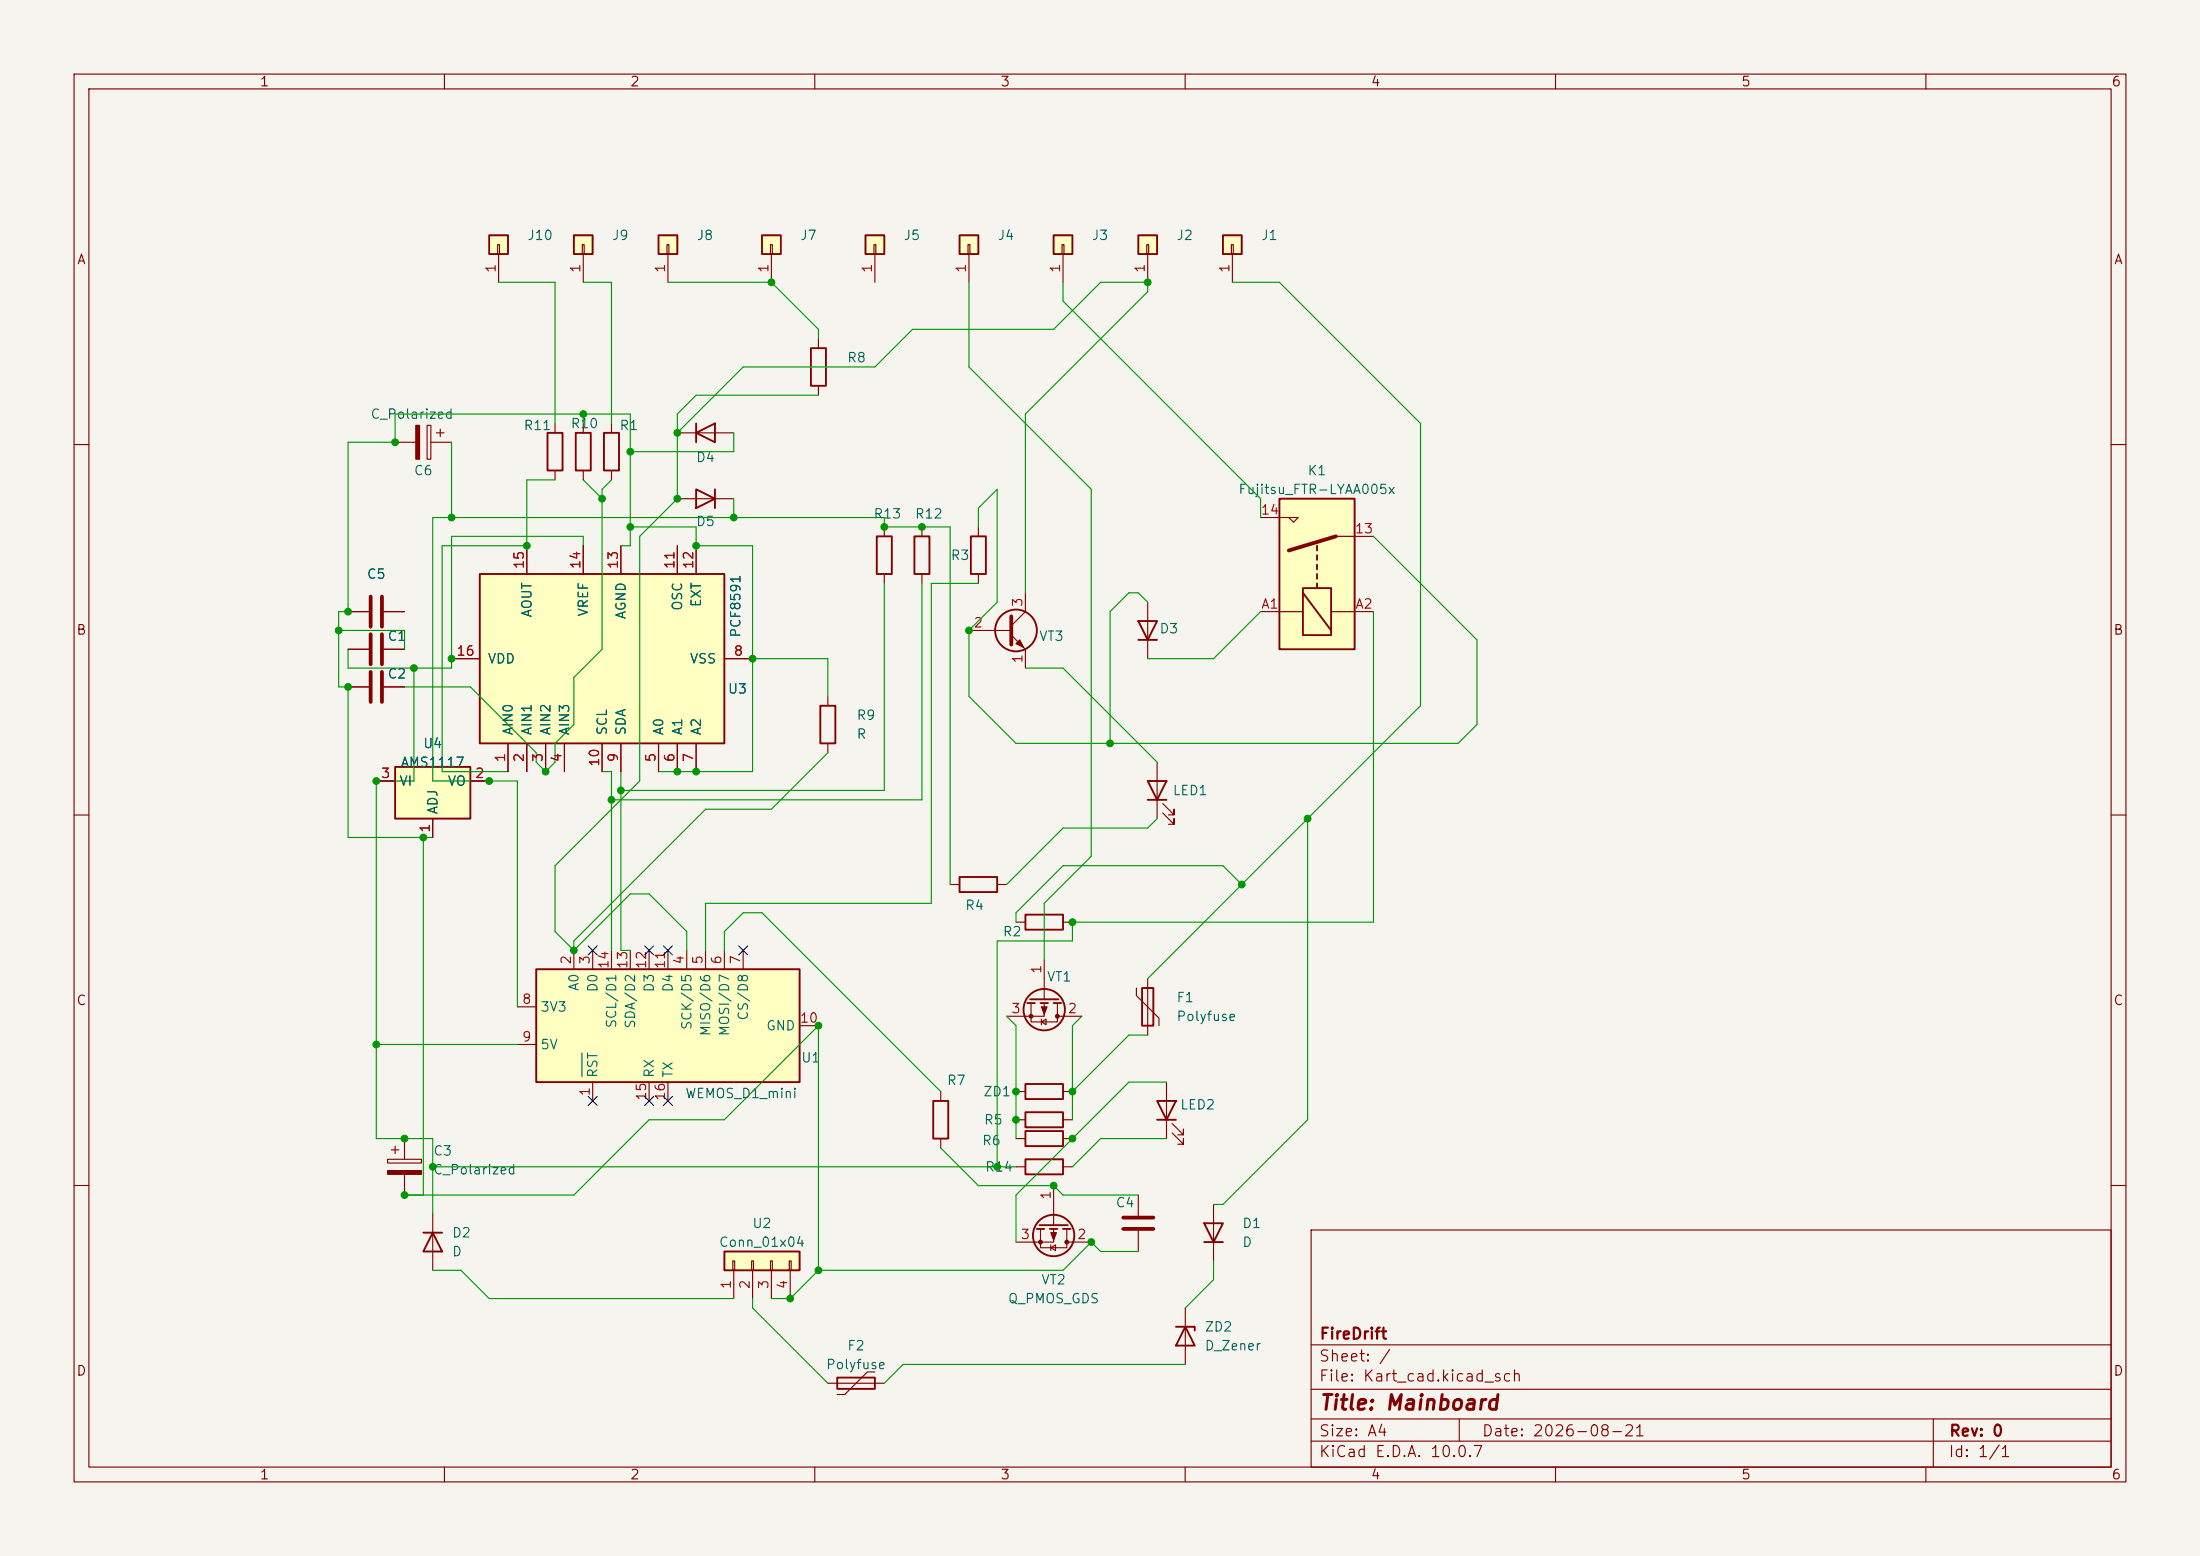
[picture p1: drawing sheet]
<svg xmlns="http://www.w3.org/2000/svg" width="297mm" height="210mm" viewBox="0 0 297 210" stroke-linecap="round" stroke-linejoin="round" font-family="sans-serif">
<path d="M0 0h297v210h-297z" fill="#f5f4ef" stroke="#f5f4ef" stroke-width=".14"/>
<g fill="none" stroke="#840000" stroke-width=".15">
<path d="M10 10h277v190h-277zM12 12h273v186h-273zM60 10v2M110 10v2M160 10v2M210 10v2M260 10v2M53.3 59.7h2.8M57.7 57.4h.5v4.6h-.5zM58.2 59.7h2.8M58.9 58.4h1M59.4 57.9v1"/>
<path d="M10 60h2M119.4 71.1v1.3M119.4 77.5v1.2M124.5 71.1v1.3M124.5 77.5v1.2M132.1 71.1v1.3M132.1 77.5v1.2M285 60h2M47 87.6h2.8M47 92.7h2.8M51.8 87.6h2.8M51.8 92.7h2.8"/>
<path d="M111.8 94v1.3M130.8 85.1h5.7M136.5 85.7l1.9 1.9v2.6M138.4 80v2.6l-1.9 1.9M10 110h2M111.8 100.3v1.3M128.3 119.4h1.2M134.6 119.4h1.3M285 110h2M52.3 156.5h4.6v.5h-4.6zM52.8 155.2h1M53.3 154.7v1"/>
<path d="M54.6 153.7v2.8M54.6 158.5v2.8M127 147.3v1.3M127 153.7v1.2M137.2 147.3h1.2M137.2 157.5h1.2M143.5 147.3h1.3M143.5 157.5h1.3M10 160h2M58.4 163.8v7.7M140.5 165.9v2.5h3.5v-2.5M141.9 168.4l.6-.4v.8z"/>
<path d="M141.9 168v.8M142.2 165.9v1.7h-5M142.2 160v5.4M144 167.6h3.3M153.7 161.3v2.8M153.7 166.1v2.8M160 176.5v7.7M177 166h108v32h-108zM285 160h2M60 198v2M110 198v2M111.8 186.7h7.6"/>
<path d="M118.1 185.2h-1l-3.1 3h-1M160 198v2M177 194.5h108M177 191.5h108M177 187.5h108M177 181.5h108M197 191.5v3M210 198v2M260 198v2M261 191.5v6.5"/>
</g>
<g fill="none" stroke="#840000" stroke-width=".25">
<path d="M118.4 72.4h2v5.1h-2zM123.4 72.4h2.1v5.1h-2.1zM131.1 72.4h2v5.1h-2zM110.7 95.3h2.1v5h-2.1zM129.5 118.4h5.1v2h-5.1zM126 148.6h2v5.1h-2zM138.4 146.3h5.1v2h-5.1zM138.4 156.5h5.1v2h-5.1zM57.1 166.4h2.6M58.4 166.4l1.3 2.5h-2.6zM140 165.9h1M140.3 165.4h3.8"/>
<path d="M141.7 165.9h1M143.5 165.9h1M158.7 179.1h2.6v.5M160 179.1l1.3 2.5h-2.6zM113 185.9h5.1v1.6h-5.1z"/>
<circle cx="137.2" cy="85.1" r="2.82"/>
<circle cx="142.2" cy="166.8" r="2.79"/>
</g>
<g fill="#840000" stroke="#840000" stroke-width=".15">
<path d="M141.9 166.4h.7l-.4 1z"/>
<path d="M56.1 57.4h.5v4.6h-.5z"/>
<path d="M52.3 158h4.6v.5h-4.6z"/>
<path d="M137.2 86.9l.5-.5 .5 1z"/>
<circle cx="144" cy="167.6" r=".25"/>
<circle cx="140.5" cy="167.6" r=".25"/>
</g>
<path d="M50 85.6v4.1M50 90.7v4M51.6 85.6v4.1M51.6 90.7v4M136.5 83.2v3.8M151.6 165.9h4.1M151.6 164.3h4.1" fill="none" stroke="#840000" stroke-width=".51"/>
<path d="M53.3 103.5h10.2v7h-10.2z" fill="#ffffc2"/>
<path d="M53.3 103.5h10.2v7h-10.2z" fill="none" stroke="#840000" stroke-width=".25"/>
<path d="M50.8 105.4h2.5M58.4 110.5v2.5M63.5 105.4h2.5" fill="none" stroke="#840000" stroke-width=".15"/>
<path d="M64.8 77.5h33v22.8h-33z" fill="#ffffc2"/>
<path d="M64.8 77.5h33v22.8h-33zM162.6 165.1h2.5l-1.3 2.5zM162.6 167.6h2.5" fill="none" stroke="#840000" stroke-width=".25"/>
<g fill="none" stroke="#840000" stroke-width=".15">
<path d="M71.1 73.7v3.8M78.7 73.7v3.8M83.8 73.7v3.8M91.4 73.7v3.8M94 73.7v3.8M61 88.9h3.8M97.8 88.9h3.8M68.6 100.3v3.8M71.1 100.3v3.8M73.7 100.3v3.8M76.2 100.3v3.8M81.3 100.3v3.8"/>
<path d="M83.8 100.3v3.8M88.9 100.3v3.8M91.4 100.3v3.8M94 100.3v3.8M163.8 162.6v7.6"/>
</g>
<path d="M97.8 168.9h10.1v2.6h-10.1z" fill="#ffffc2"/>
<path d="M94 66l2.5 1.3-2.5 1.3zM96.5 66v2.6M138.4 152.7h5.1v2h-5.1zM156.2 148.6h2.5l-1.2 2.5zM156.2 151.1h2.5M97.8 168.9h10.1v2.6h-10.1z" fill="none" stroke="#840000" stroke-width=".25"/>
<g fill="none" stroke="#840000" stroke-width=".15">
<path d="M91.4 67.3h7.7M47 82.6h2.8M51.8 82.6h2.8M137.2 153.7h1.2M143.5 153.7h1.3M157.5 146.1v7.6M158.2 152.9l1.6 1.5v-.7v.7h-.8M158.2 151.6l1.6 1.6v-.8v.8h-.8M98.9 170.2h.3v1.3h-.3zM99.1 171.5v3.8M101.5 170.2h.2v1.3h-.2zM101.6 171.5v3.8"/>
<path d="M104 170.2h.3v1.3h-.3zM104.1 171.5v3.8M106.6 170.2h.2v1.3h-.2zM106.7 171.5v3.8"/>
</g>
<path d="M50 80.5v4.1M51.6 80.5v4.1" fill="none" stroke="#840000" stroke-width=".51"/>
<path d="M72.4 130.8h35.5v15.3h-35.5z" fill="#ffffc2"/>
<path d="M72.4 130.8h35.5v15.3h-35.5z" fill="none" stroke="#840000" stroke-width=".25"/>
<g fill="none" stroke="#840000" stroke-width=".15">
<path d="M69.8 135.9h2.6M77.5 128.3v2.5M80 128.3v2.5M82.5 128.3v2.5M85.1 128.3v2.5M87.6 128.3v2.5M90.2 128.3v2.5M92.7 128.3v2.5M95.2 128.3v2.5M97.8 128.3v2.5M100.3 128.3v2.5M107.9 138.4h2.6"/>
<path d="M69.8 141h2.6M80 146.1v2.5M87.6 146.1v2.5M90.2 146.1v2.5"/>
</g>
<path d="M78.6 142.1v3.2" fill="none" stroke="#006464" stroke-width=".15"/>
<path d="M129.5 31.8h2.6v2.5h-2.6z" fill="#ffffc2"/>
<path d="M129.5 31.8h2.6v2.5h-2.6z" fill="none" stroke="#840000" stroke-width=".25"/>
<path d="M130.7 33h.2v1.3h-.2zM130.8 34.3v3.8" fill="none" stroke="#840000" stroke-width=".15"/>
<path d="M88.9 31.8h2.5v2.5h-2.5z" fill="#ffffc2"/>
<path d="M88.9 31.8h2.5v2.5h-2.5zM94 58.4l2.5-1.2v2.5zM94 57.2v2.5" fill="none" stroke="#840000" stroke-width=".25"/>
<path d="M90 33h.3v1.3h-.3zM90.2 34.3v3.8M91.4 58.4h7.7" fill="none" stroke="#840000" stroke-width=".15"/>
<path d="M102.9 31.8h2.5v2.5h-2.5z" fill="#ffffc2"/>
<path d="M102.9 31.8h2.5v2.5h-2.5z" fill="none" stroke="#840000" stroke-width=".25"/>
<path d="M104 33h.3v1.3h-.3zM104.1 34.3v3.8" fill="none" stroke="#840000" stroke-width=".15"/>
<path d="M116.8 31.8h2.6v2.5h-2.6z" fill="#ffffc2"/>
<path d="M116.8 31.8h2.6v2.5h-2.6zM73.9 58.4h2v5.1h-2zM77.7 58.4h2.1v5.1h-2.1zM81.5 58.4h2.1v5.1h-2.1zM109.5 47h2v5.1h-2z" fill="none" stroke="#840000" stroke-width=".25"/>
<path d="M118 33h.2v1.3h-.2zM118.1 34.3v3.8M74.9 57.2v1.2M78.7 57.2v1.2M82.5 57.2v1.2M110.5 45.7v1.3M110.5 52.1v1.2M74.9 63.5v1.3M78.7 63.5v1.3M82.5 63.5v1.3" fill="none" stroke="#840000" stroke-width=".15"/>
<path d="M66 31.8h2.6v2.5h-2.6z" fill="#ffffc2"/>
<path d="M66 31.8h2.6v2.5h-2.6z" fill="none" stroke="#840000" stroke-width=".25"/>
<path d="M67.2 33h.2v1.3h-.2zM67.3 34.3v3.8" fill="none" stroke="#840000" stroke-width=".15"/>
<path d="M77.5 31.8h2.5v2.5h-2.5z" fill="#ffffc2"/>
<path d="M77.5 31.8h2.5v2.5h-2.5z" fill="none" stroke="#840000" stroke-width=".25"/>
<path d="M78.6 33h.3v1.3h-.3zM78.7 34.3v3.8" fill="none" stroke="#840000" stroke-width=".15"/>
<path d="M172.7 67.3h10.2v20.3h-10.2z" fill="#ffffc2"/>
<path d="M170.2 69.9h5.1l-.7 .6-.6-.6M180.3 72.4h5.1M154.9 81.3v7.6M170.2 82.6h5.7M179.7 82.6h5.7M156.2 102.9v7.6M157 109.7l1.5 1.6v-.8v.8h-.8M157 108.5l1.5 1.5v-.8v.8h-.8" fill="none" stroke="#840000" stroke-width=".15"/>
<path d="M172.7 67.3h10.2v20.3h-10.2zM175.9 79.4h3.8v6.3h-3.8zM177.8 73.7v.6M177.8 74.9v.7M177.8 76.2v.6M177.8 77.5v.6M177.8 78.7v.7M153.7 83.8h2.5l-1.3 2.6zM153.7 86.4h2.5M175.9 80l3.8 5.1M154.9 105.4h2.6l-1.3 2.6zM154.9 108h2.6" fill="none" stroke="#840000" stroke-width=".25"/>
<path d="M180.3 72.4l-6.3 1.9" fill="none" stroke="#840000" stroke-width=".51"/>
<path d="M153.7 31.8h2.5v2.5h-2.5z" fill="#ffffc2"/>
<path d="M153.7 31.8h2.5v2.5h-2.5z" fill="none" stroke="#840000" stroke-width=".25"/>
<path d="M154.8 33h.3v1.3h-.3zM154.9 34.3v3.8" fill="none" stroke="#840000" stroke-width=".15"/>
<path d="M142.2 31.8h2.6v2.5h-2.6z" fill="#ffffc2"/>
<path d="M142.2 31.8h2.6v2.5h-2.6z" fill="none" stroke="#840000" stroke-width=".25"/>
<path d="M143.4 33h.2v1.3h-.2zM143.5 34.3v3.8" fill="none" stroke="#840000" stroke-width=".15"/>
<path d="M165.1 31.8h2.5v2.5h-2.5z" fill="#ffffc2"/>
<g fill="none" stroke="#840000" stroke-width=".25">
<path d="M165.1 31.8h2.5v2.5h-2.5zM138.4 123.4h5.1v2.1h-5.1zM138.7 135.4h1M139.1 134.9h3.8M140.5 135.4h1M142.2 135.4h1.1M154.2 133.4h1.5v5h-1.5zM138.4 150.1h5.1v2h-5.1z"/>
<circle cx="141" cy="136.3" r="2.79"/>
</g>
<g fill="none" stroke="#840000" stroke-width=".15">
<path d="M166.2 33h.3v1.3h-.3zM166.4 34.3v3.8M71.1 73.7v3.8M78.7 73.7v3.8M83.8 73.7v3.8M91.4 73.7v3.8M94 73.7v3.8M47 92.7h2.8M47 87.6h2.8M47 82.6h2.8M51.8 92.7h2.8M51.8 87.6h2.8"/>
<path d="M51.8 82.6h2.8M61 88.9h3.8M97.8 88.9h3.8M50.8 105.4h2.5M58.4 110.5v2.5M63.5 105.4h2.5M68.6 100.3v3.8M71.1 100.3v3.8M73.7 100.3v3.8M76.2 100.3v3.8M81.3 100.3v3.8M83.8 100.3v3.8"/>
<path d="M88.9 100.3v3.8M91.4 100.3v3.8M94 100.3v3.8M137.2 124.5h1.2M139.2 135.4v2.5h3.5v-2.5M140.6 137.9l.6-.4v.8zM140.6 137.5v.8M141 135.4v1.8h-5.1M141 129.5v5.4M142.7 137.2h3.3M143.5 124.5h1.3M153.4 133.4v1l3.1 3v1"/>
<path d="M154.9 132.1v7.6M137.2 151.1h1.2M143.5 151.1h1.3"/>
</g>
<g fill="#840000" stroke="#840000" stroke-width=".15">
<path d="M140.6 135.9h.8l-.4 1z"/>
<circle cx="142.7" cy="137.2" r=".25"/>
<circle cx="139.2" cy="137.2" r=".25"/>
</g>
<g fill="none" stroke="#009600" stroke-width=".15">
<path d="M67.3 38.1h7.6v19.1M78.7 38.1h3.8v19.1M90.2 38.1h13.9l6.4 6.4v1.2M130.8 38.1v11.4l16.5 16.5v49.6l-6.3 6.3v7.6M143.5 38.1v2.5l26.7 26.7v2.6M166.4 38.1h6.3l19.1 19.1v38.1l-36.9 36.8M61 59.7v10.2M78.7 55.9v1.3M91.4 58.4l8.9-8.9h17.8l5.1-5h19l6.4-6.4h6.3v1.3l-16.5 16.5v24.1M99.1 58.4v2.6h-14M110.5 53.3h-16.5l-2.6 2.6v11.4l-5 5.1v33l-11.5 11.4v8.9l2.6 2.6M74.9 64.8h-3.8v8.9h-11.4v30.4h8.9"/>
<path d="M78.7 73.7v-1.3h-17.7v17.8h-14v-2.6M78.7 64.8l2.6 2.5M82.5 64.8l-1.2 1.2v21.6l-3.8 3.8v6.4l-2.6 2.5v2.6l-1.2 1.2-1.3-1.2v-1.3l-8.9-8.9h-8.9M83.8 73.7h1.3v-17.8h-31.8v3.8h-6.3v22.9h-1.3v10.1h1.3v20.3h11.4M85.1 71.1h8.9v2.6h7.6v30.4h-12.7M99.1 67.3v2.6M119.4 78.7v28h-35.6M124.5 78.7v29.3h-42M132.1 71.1v-2.5l2.5-2.6v15.3l-3.8 3.8v8.9l6.4 6.3h59.6l2.6-2.5v-11.4l-14-14M132.1 78.7h-6.4v43.2h-30.5v6.4M45.7 85.1h8.9v2.5M55.9 90.2v15.2h-5.1v48.3h7.6v10.1"/>
<path d="M101.6 88.9h10.2v5.1M138.4 90.2h5.1l12.7 12.7M154.9 81.3l-1.2-1.3h-1.3l-2.5 2.6v17.7M170.2 82.6l-6.4 6.3h-8.9M185.4 82.6v41.9h-40.6v2.5h-10.2v30.5M57.1 113v48.3M81.3 104.1h1.2v24.2M83.8 104.1v24.2h1.3M111.8 101.6l-7.7 7.6h-8.9l-17.7 17.8v1.3M128.3 119.4v-48.3h-8.9v-1.2h-61v35.5h11.4v30.5M156.2 110.5l-1.3 1.3h-11.4l-7.6 7.6M167.6 119.4l-2.5-2.6h-21.6l-6.3 6.4v1.3"/>
<path d="M176.5 110.5v40.6l-11.4 11.5h-1.3M77.5 128.3l7.6-7.6h2.5l5.1 5v2.6M97.8 128.3v-2.6l2.5-2.5h2.6l24.1 24.1M135.9 137.2l1.3 1.2v15.3M146 137.2l-1.2 1.2v12.7M154.9 139.7h-2.5l-7.6 7.6M50.8 141h19M58.4 157.5h78.8M127 154.9l5.1 5.1h10.1l1.3 1.3h10.2M157.5 153.7h-8.9l-3.8 3.8M157.5 146.1h-5.1l-15.2 15.2v6.3M54.6 161.3h22.9l10.1-10.2h10.2l12.7-12.7v33.1"/>
<path d="M58.4 171.5h3.8l3.8 3.8h33.1M101.6 175.3v1.2l10.2 10.2M110.5 171.5l-3.8 3.8h-2.6M153.7 168.9h-5.1l-1.3-1.3-3.8 3.9h-33M163.8 170.2v2.5l-3.8 3.8M160 184.2h-38.1l-2.5 2.5"/>
</g>
<g fill="none" stroke="#000084" stroke-width=".15">
<path d="M79.4 127.7l1.2 1.2M80.6 127.7l-1.2 1.2M87 127.7l1.2 1.2M88.2 127.7l-1.2 1.2M89.6 127.7l1.2 1.2M90.8 127.7l-1.2 1.2M99.7 127.7l1.2 1.2M100.9 127.7l-1.2 1.2M79.4 148l1.2 1.2M80.6 148l-1.2 1.2M87 148l1.2 1.2M88.2 148l-1.2 1.2"/>
<path d="M89.6 148l1.2 1.2M90.8 148l-1.2 1.2"/>
</g>
<g fill="#009600" stroke="#009600" stroke-width=".14">
<circle cx="106.7" cy="175.3" r=".46"/>
<circle cx="110.5" cy="138.4" r=".46"/>
<circle cx="110.5" cy="171.5" r=".46"/>
<circle cx="54.6" cy="161.3" r=".46"/>
<circle cx="58.4" cy="157.5" r=".46"/>
<circle cx="54.6" cy="153.7" r=".46"/>
<circle cx="73.7" cy="104.1" r=".46"/>
<circle cx="66" cy="105.4" r=".46"/>
<circle cx="61" cy="88.9" r=".46"/>
<circle cx="55.9" cy="90.2" r=".46"/>
<circle cx="50.8" cy="105.4" r=".46"/>
<circle cx="50.8" cy="141" r=".46"/>
<circle cx="57.1" cy="113" r=".46"/>
<circle cx="45.7" cy="85.1" r=".46"/>
<circle cx="47" cy="92.7" r=".46"/>
<circle cx="77.5" cy="128.3" r=".46"/>
<circle cx="94" cy="104.1" r=".46"/>
<circle cx="83.8" cy="106.7" r=".46"/>
<circle cx="82.5" cy="108" r=".46"/>
<circle cx="91.4" cy="104.1" r=".46"/>
<circle cx="85.1" cy="71.1" r=".46"/>
<circle cx="94" cy="73.7" r=".46"/>
<circle cx="81.3" cy="67.3" r=".46"/>
<circle cx="71.1" cy="73.7" r=".46"/>
<circle cx="61" cy="69.9" r=".46"/>
<circle cx="53.3" cy="59.7" r=".46"/>
<circle cx="47" cy="82.6" r=".46"/>
<circle cx="137.2" cy="151.1" r=".46"/>
<circle cx="134.6" cy="157.5" r=".46"/>
<circle cx="147.3" cy="167.6" r=".46"/>
<circle cx="142.2" cy="160" r=".46"/>
<circle cx="101.6" cy="88.9" r=".46"/>
<circle cx="124.5" cy="71.1" r=".46"/>
<circle cx="119.4" cy="71.1" r=".46"/>
<circle cx="99.1" cy="69.9" r=".46"/>
<circle cx="91.4" cy="58.4" r=".46"/>
<circle cx="78.7" cy="55.9" r=".46"/>
<circle cx="91.4" cy="67.3" r=".46"/>
<circle cx="85.1" cy="61" r=".46"/>
<circle cx="104.1" cy="38.1" r=".46"/>
<circle cx="167.6" cy="119.4" r=".46"/>
<circle cx="176.5" cy="110.5" r=".46"/>
<circle cx="154.9" cy="38.1" r=".46"/>
<circle cx="130.8" cy="85.1" r=".46"/>
<circle cx="149.9" cy="100.3" r=".46"/>
<circle cx="144.8" cy="153.7" r=".46"/>
<circle cx="144.8" cy="147.3" r=".46"/>
<circle cx="137.2" cy="147.3" r=".46"/>
<circle cx="144.8" cy="124.5" r=".46"/>
</g>
<text font-size="2" fill="#840000" x="178" y="190.8">Title: Mainboard</text>
<g font-size="1.5" fill="#840000">
<text x="178" y="184.1">Sheet: /</text>
<text x="178" y="181.1">FireDrift</text>
<text x="178" y="186.8">File: Kart_cad.kicad_sch</text>
<text x="178" y="197">KiCad E.D.A. 10.0.7</text>
<text x="178" y="194.2">Size: A4</text>
<text x="200" y="194.2">Date: 2026-08-21</text>
<text x="263" y="197">Id: 1/1</text>
<text x="263" y="194.2">Rev: 0</text>
</g>
<g font-size="1.3" fill="#840000">
<text x="35" y="12">1</text>
<text x="85" y="12">2</text>
<text x="135" y="12">3</text>
<text x="185" y="12">4</text>
<text x="235" y="12">5</text>
<text x="285" y="12">6</text>
<text x="10.3" y="36">A</text>
<text x="285.3" y="36">A</text>
<text x="10.2" y="86">B</text>
<text x="285.2" y="86">B</text>
<text x="10.2" y="136">C</text>
<text x="285.2" y="136">C</text>
<text x="10.2" y="186">D</text>
<text x="285.2" y="186">D</text>
<text x="35" y="200">1</text>
<text x="85" y="200">2</text>
<text x="135" y="200">3</text>
<text x="185" y="200">4</text>
<text x="235" y="200">5</text>
<text x="285" y="200">6</text>
</g>
<g font-size="1.3" fill="#006464">
<text x="71.1" y="32.7">J10</text>
<text x="82.5" y="32.7">J9</text>
<text x="94" y="32.7">J8</text>
<text x="107.9" y="32.7">J7</text>
<text x="121.9" y="32.7">J5</text>
<text x="134.6" y="32.7">J4</text>
<text x="147.3" y="32.7">J3</text>
<text x="158.7" y="32.7">J2</text>
<text x="170.2" y="32.7">J1</text>
<text x="114.3" y="49.2">R8</text>
<text x="49.9" y="56.8">C_Polarized</text>
<text x="70.6" y="58.4">R11</text>
<text x="76.9" y="58.1">R10</text>
<text x="83.6" y="58.4">R1</text>
<text x="55.8" y="64.5">C6</text>
<text x="93.9" y="62.7">D4</text>
<text x="176.4" y="64.5">K1</text>
<text x="93.9" y="71.3">D5</text>
<text x="117.8" y="70.3">R13</text>
<text x="123.4" y="70.3">R12</text>
<text x="167.1" y="67">Fujitsu_FTR-LYAA005x</text>
<text x="128.3" y="75.9">R3</text>
<text x="49.4" y="78.4">C5</text>
<text x="72.1" y="83.4" transform="rotate(-90 72.1 83.4)">AOUT</text>
<text x="79.7" y="83.3" transform="rotate(-90 79.7 83.3)">VREF</text>
<text x="84.8" y="83.7" transform="rotate(-90 84.8 83.7)">AGND</text>
<text x="92.4" y="82.5" transform="rotate(-90 92.4 82.5)">OSC</text>
<text x="94.9" y="82" transform="rotate(-90 94.9 82)">EXT</text>
<text x="52.2" y="86.8">C1</text>
<text x="65.8" y="89.9">VDD</text>
<text x="93" y="89.9">VSS</text>
<text x="100.3" y="86.1" transform="rotate(-90 100.3 86.1)">PCF8591</text>
<text x="140.2" y="86.8">VT3</text>
<text x="156.4" y="85.8">D3</text>
<text x="52.2" y="91.9">C2</text>
<text x="98.2" y="93.9">U3</text>
<text x="57" y="101.3">U4</text>
<text x="69.5" y="99.3" transform="rotate(-90 69.5 99.3)">AIN0</text>
<text x="72.1" y="99.3" transform="rotate(-90 72.1 99.3)">AIN1</text>
<text x="74.6" y="99.3" transform="rotate(-90 74.6 99.3)">AIN2</text>
<text x="77.2" y="99.3" transform="rotate(-90 77.2 99.3)">AIN3</text>
<text x="82.2" y="99.3" transform="rotate(-90 82.2 99.3)">SCL</text>
<text x="84.8" y="99.3" transform="rotate(-90 84.8 99.3)">SDA</text>
<text x="89.9" y="99.3" transform="rotate(-90 89.9 99.3)">A0</text>
<text x="92.4" y="99.3" transform="rotate(-90 92.4 99.3)">A1</text>
<text x="94.9" y="99.3" transform="rotate(-90 94.9 99.3)">A2</text>
<text x="115.6" y="97.5">R9</text>
<text x="115.6" y="100">R</text>
<text x="53.8" y="106.4">VI</text>
<text x="54" y="103.8">AMS1117</text>
<text x="60.3" y="106.4">VO</text>
<text x="158.2" y="107.6">LED1</text>
<text x="59.4" y="110" transform="rotate(-90 59.4 110)">ADJ</text>
<text x="130.2" y="123.1">R4</text>
<text x="135.3" y="126.7">R2</text>
<text x="72.9" y="136.9">3V3</text>
<text x="78.4" y="133.8" transform="rotate(-90 78.4 133.8)">A0</text>
<text x="81" y="134" transform="rotate(-90 81 134)">D0</text>
<text x="88.6" y="134" transform="rotate(-90 88.6 134)">D3</text>
<text x="91.1" y="134" transform="rotate(-90 91.1 134)">D4</text>
<text x="101.3" y="137.8" transform="rotate(-90 101.3 137.8)">CS/D8</text>
<text x="141.2" y="132.8">VT1</text>
<text x="158.7" y="135.6">F1</text>
<text x="72.9" y="141.9">5V</text>
<text x="83.5" y="138.9" transform="rotate(-90 83.5 138.9)">SCL/D1</text>
<text x="86.1" y="138.9" transform="rotate(-90 86.1 138.9)">SDA/D2</text>
<text x="93.7" y="139.1" transform="rotate(-90 93.7 139.1)">SCK/D5</text>
<text x="96.2" y="140" transform="rotate(-90 96.2 140)">MISO/D6</text>
<text x="98.8" y="140" transform="rotate(-90 98.8 140)">MOSI/D7</text>
<text x="103.3" y="139.4">GND</text>
<text x="108.1" y="143.7">U1</text>
<text x="158.7" y="138.1">Polyfuse</text>
<text x="81" y="145.6" transform="rotate(-90 81 145.6)">RST</text>
<text x="88.6" y="145.6" transform="rotate(-90 88.6 145.6)">RX</text>
<text x="91.1" y="145.6" transform="rotate(-90 91.1 145.6)">TX</text>
<text x="92.4" y="148.5">WEMOS_D1_mini</text>
<text x="127.7" y="146.8">R7</text>
<text x="132.6" y="148.3">ZD1</text>
<text x="132.5" y="154.9">R6</text>
<text x="132.7" y="152.1">R5</text>
<text x="159.2" y="150.1">LED2</text>
<text x="58.4" y="156.3">C3</text>
<text x="58.4" y="158.8">C_Polarized</text>
<text x="132.9" y="158.4">R14</text>
<text x="60.9" y="167.3">D2</text>
<text x="101.5" y="166.1">U2</text>
<text x="150.5" y="163.3">C4</text>
<text x="167.6" y="166.1">D1</text>
<text x="60.9" y="169.9">D</text>
<text x="97" y="168.6">Conn_01x04</text>
<text x="140.5" y="173.7">VT2</text>
<text x="167.6" y="168.6">D</text>
<text x="136" y="176.2">Q_PMOS_GDS</text>
<text x="111.4" y="185.1">Polyfuse</text>
<text x="114.3" y="182.6">F2</text>
<text x="162.5" y="180">ZD2</text>
<text x="162.5" y="182.6">D_Zener</text>
</g>
<g font-size="1.3" fill="#a90000">
<text x="67.2" y="36.9" transform="rotate(-90 67.2 36.9)">1</text>
<text x="78.7" y="36.9" transform="rotate(-90 78.7 36.9)">1</text>
<text x="90.1" y="36.9" transform="rotate(-90 90.1 36.9)">1</text>
<text x="104.1" y="36.9" transform="rotate(-90 104.1 36.9)">1</text>
<text x="118" y="36.9" transform="rotate(-90 118 36.9)">1</text>
<text x="130.7" y="36.9" transform="rotate(-90 130.7 36.9)">1</text>
<text x="143.4" y="36.9" transform="rotate(-90 143.4 36.9)">1</text>
<text x="154.9" y="36.9" transform="rotate(-90 154.9 36.9)">1</text>
<text x="166.3" y="36.9" transform="rotate(-90 166.3 36.9)">1</text>
<text x="170.1" y="69.8">14</text>
<text x="71" y="76.9" transform="rotate(-90 71 76.9)">15</text>
<text x="78.7" y="76.9" transform="rotate(-90 78.7 76.9)">14</text>
<text x="83.7" y="76.9" transform="rotate(-90 83.7 76.9)">13</text>
<text x="91.4" y="76.9" transform="rotate(-90 91.4 76.9)">11</text>
<text x="93.9" y="76.9" transform="rotate(-90 93.9 76.9)">12</text>
<text x="182.8" y="72.3">13</text>
<text x="138.3" y="82" transform="rotate(-90 138.3 82)">3</text>
<text x="170.2" y="82.5">A1</text>
<text x="182.9" y="82.5">A2</text>
<text x="61.5" y="88.8">16</text>
<text x="99" y="88.8">8</text>
<text x="131.3" y="85">2</text>
<text x="138.3" y="89.6" transform="rotate(-90 138.3 89.6)">1</text>
<text x="51.3" y="105.3">3</text>
<text x="64" y="105.3">2</text>
<text x="68.5" y="103" transform="rotate(-90 68.5 103)">1</text>
<text x="71" y="103" transform="rotate(-90 71 103)">2</text>
<text x="73.6" y="103" transform="rotate(-90 73.6 103)">3</text>
<text x="76.1" y="103" transform="rotate(-90 76.1 103)">4</text>
<text x="81.2" y="103.6" transform="rotate(-90 81.2 103.6)">10</text>
<text x="83.7" y="103" transform="rotate(-90 83.7 103)">9</text>
<text x="88.8" y="103" transform="rotate(-90 88.8 103)">5</text>
<text x="91.4" y="103" transform="rotate(-90 91.4 103)">6</text>
<text x="93.9" y="103" transform="rotate(-90 93.9 103)">7</text>
<text x="58.3" y="112.5" transform="rotate(-90 58.3 112.5)">1</text>
<text x="77.4" y="130.3" transform="rotate(-90 77.4 130.3)">2</text>
<text x="79.9" y="130.3" transform="rotate(-90 79.9 130.3)">3</text>
<text x="82.5" y="130.9" transform="rotate(-90 82.5 130.9)">14</text>
<text x="85" y="130.9" transform="rotate(-90 85 130.9)">13</text>
<text x="87.5" y="130.9" transform="rotate(-90 87.5 130.9)">12</text>
<text x="90.1" y="130.9" transform="rotate(-90 90.1 130.9)">11</text>
<text x="92.6" y="130.3" transform="rotate(-90 92.6 130.3)">4</text>
<text x="95.2" y="130.3" transform="rotate(-90 95.2 130.3)">5</text>
<text x="97.7" y="130.3" transform="rotate(-90 97.7 130.3)">6</text>
<text x="100.2" y="130.3" transform="rotate(-90 100.2 130.3)">7</text>
<text x="140.9" y="131.5" transform="rotate(-90 140.9 131.5)">1</text>
<text x="70.4" y="135.8">8</text>
<text x="136.4" y="137.1">3</text>
<text x="144" y="137.1">2</text>
<text x="70.4" y="140.9">9</text>
<text x="107.9" y="138.3">10</text>
<text x="79.9" y="148.1" transform="rotate(-90 79.9 148.1)">1</text>
<text x="87.5" y="148.7" transform="rotate(-90 87.5 148.7)">15</text>
<text x="90.1" y="148.7" transform="rotate(-90 90.1 148.7)">16</text>
<text x="137.7" y="167.6">3</text>
<text x="142.2" y="162" transform="rotate(-90 142.2 162)">1</text>
<text x="145.3" y="167.6">2</text>
<text x="99" y="174.1" transform="rotate(-90 99 174.1)">1</text>
<text x="101.5" y="174.1" transform="rotate(-90 101.5 174.1)">2</text>
<text x="104.1" y="174.1" transform="rotate(-90 104.1 174.1)">3</text>
<text x="106.6" y="174.1" transform="rotate(-90 106.6 174.1)">4</text>
</g>
</svg>
